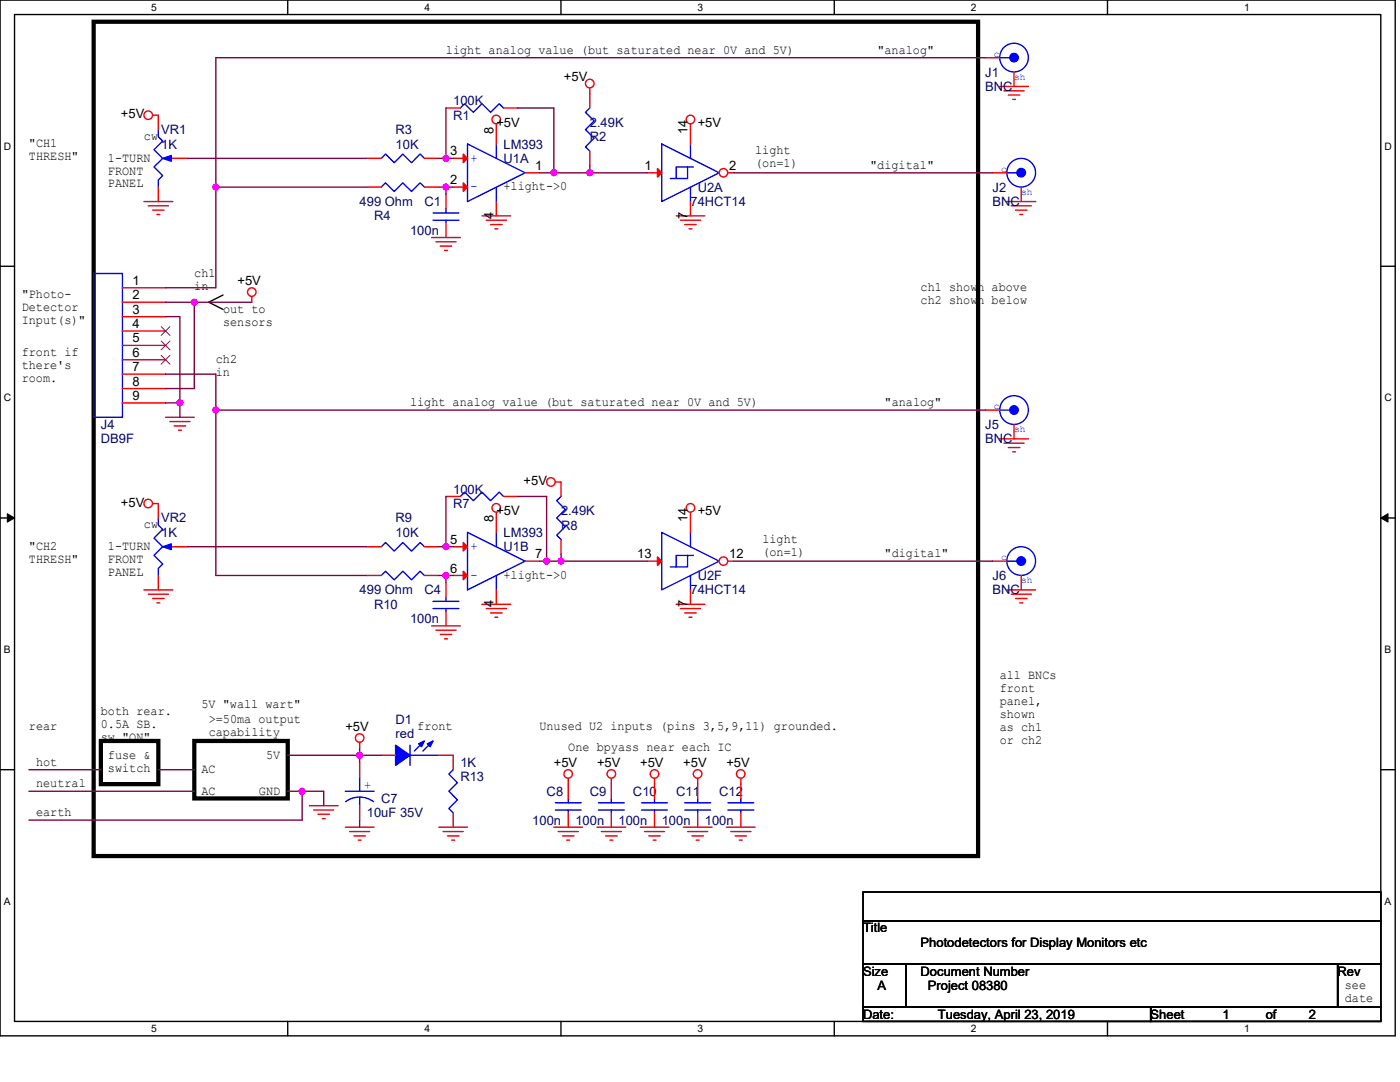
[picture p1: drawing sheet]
<svg xmlns="http://www.w3.org/2000/svg" width="279mm" height="216mm" viewBox="0 0 279 216" stroke-linecap="round" stroke-linejoin="round" font-family="sans-serif">
<path d="M0 0h278.4v206.7h-278.4zM2.9 2.9h272.7v200.9h-272.7z" fill="none" stroke="#000" stroke-width=".28"/>
<g fill="#fff">
<path d="M30.2 .3h1.1v2.3h-1.1z"/>
<path d="M30.2 204.1h1.1v2.3h-1.1z"/>
</g>
<path d="M57.4 0v2.9M57.4 203.8v2.9" fill="none" stroke="#000" stroke-width=".28"/>
<g fill="#fff">
<path d="M84.7 .3h1.1v2.3h-1.1z"/>
<path d="M84.7 204.1h1.1v2.3h-1.1z"/>
</g>
<path d="M112 0v2.9M112 203.8v2.9" fill="none" stroke="#000" stroke-width=".28"/>
<g fill="#fff">
<path d="M139.2 .3h1.2v2.3h-1.2z"/>
<path d="M139.2 204.1h1.2v2.3h-1.2z"/>
</g>
<path d="M166.5 0v2.9M166.5 203.8v2.9" fill="none" stroke="#000" stroke-width=".28"/>
<g fill="#fff">
<path d="M193.8 .3h1.1v2.3h-1.1z"/>
<path d="M193.8 204.1h1.1v2.3h-1.1z"/>
</g>
<path d="M221 0v2.9M221 203.8v2.9" fill="none" stroke="#000" stroke-width=".28"/>
<g fill="#fff">
<path d="M248.3 .3h1.1v2.3h-1.1z"/>
<path d="M248.3 204.1h1.1v2.3h-1.1z"/>
<path d="M.7 28h1.5v2.3h-1.5z"/>
<path d="M276.3 28h1.5v2.3h-1.5z"/>
<path d="M.7 78.2h1.5v2.3h-1.5z"/>
<path d="M276.3 78.2h1.5v2.3h-1.5z"/>
</g>
<path d="M0 53.1h2.9M275.6 53.1h2.8" fill="none" stroke="#000" stroke-width=".28"/>
<g fill="#fff">
<path d="M.7 128.5h1.4v2.2h-1.4z"/>
<path d="M276.3 128.5h1.4v2.2h-1.4z"/>
</g>
<path d="M0 103.4h2.9M275.6 103.4h2.8" fill="none" stroke="#000" stroke-width=".28"/>
<path d="M1.5 102.5l1.4 .9-1.4 .8zM275.6 103.4l1.4-.9v1.7z" fill="#000" stroke="#000" stroke-width=".2"/>
<g fill="#fff">
<path d="M.7 178.7h1.4v2.3h-1.4z"/>
<path d="M276.3 178.7h1.4v2.3h-1.4z"/>
</g>
<path d="M44.5 58.9l-2.8 1.4 2.8 1.4M0 153.6h2.9M275.6 153.6h2.8M172.2 178h103.4v5.7h-103.4zM172.2 183.7h103.4v8.6h-103.4zM172.2 192.3h8.6v8.6h-8.6zM180.8 192.3h86.2v8.6h-86.2zM267 192.3h8.6v8.6h-8.6zM172.2 200.9h57.4v2.9h-57.4zM229.6 200.9h46v2.9h-46z" fill="none" stroke="#000" stroke-width=".28"/>
<path d="M18.7 4.3h176.5v166.5h-176.5zM20.1 147.8h11.5v8.7h-11.5zM38.8 147.8h18.6v11.5h-18.6z" fill="none" stroke="#000" stroke-width=".85"/>
<g fill="none" stroke="#f00" stroke-width=".28">
<path d="M117.7 17.5v1.2M199.5 17.3h5.8M200.4 18.1h4M201.2 19h2.3M202.1 19.8h.6M30.5 23h1.1M90.4 31.6h2.9M90.4 37.3h2.9M99.1 24.7v4M104.8 34.5h2.9M137.8 24.7v1.2M24.4 57.4h8.6"/>
<path d="M28.7 40.2h5.8M29.6 41.1h4M30.5 41.9h2.2M31.3 42.8h.6M50.2 59.2v1.1M86.1 47.4h5.8M87 48.2h4M87.9 49.1h2.2M88.7 50h.6M96.2 43.1h5.7M97 43.9h4.1M97.9 44.8h2.3"/>
<path d="M98.8 45.7h.5M99.1 40.2v2.9M134.9 43.1h5.8M135.8 43.9h4M136.7 44.8h2.2M137.5 45.7h.6M200.9 40.2h5.8M201.8 41.1h4M202.7 41.9h2.3M203.5 42.8h.6M24.4 60.3h8.6M24.4 63.2h8.6"/>
<path d="M24.4 66h8.6M24.4 68.9h8.6M24.4 71.8h8.6M24.4 74.7h8.6M24.4 77.5h8.6M24.4 80.4h8.6M33 83.3h5.8M33.9 84.1h4M34.8 85h2.3M35.6 85.9h.6M110.8 96.2h1.2v2.9M199.5 87.6h5.8"/>
<path d="M200.4 88.4h4M201.2 89.3h2.3M202.1 90.1h.6M28.7 117.7h5.8M29.6 118.6h4M30.5 100.5h1.1v2.9M30.5 119.4h2.2M31.6 114.8v2.9M34.5 109.1h2.8M73.2 114.8h2.9M84.7 114.8h2.9M99.1 102.2v1.2"/>
<path d="M112 107.7v2.8M129.2 112h2.9M137.8 102.2v1.2M198.1 112h2.8M200.9 117.7h5.8M201.8 118.6h4M202.7 119.4h2.3M203.8 114.8v2.9M31.3 120.3h.6M86.1 124.9h5.8M87 125.8h4M87.9 126.6h2.2"/>
<path d="M88.7 127.5h.6M96.2 120.6h5.7M97 121.4h4.1M97.9 122.3h2.3M98.8 123.2h.5M134.9 120.6h5.8M135.8 121.4h4M136.7 122.3h2.2M137.5 123.2h.6M203.5 120.3h.6M71.8 148.1v1.2M113.4 155.3v4"/>
<path d="M122 155.3v4M130.6 155.3v4M139.2 155.3v4M147.8 155.3v1.2M61.7 160.8h5.8M62.6 161.6h4M63.5 162.5h2.3M64.3 163.3h.6M68.9 165.1h5.8M69.8 165.9h4M70.6 166.8h2.3M71.5 167.6h.6"/>
<path d="M87.6 165.1h5.7M88.4 165.9h4.1M89.3 166.8h2.3M90.1 167.6h.6M110.5 165.1h5.8M111.4 165.9h4M112.2 166.8h2.4M113.1 167.6h.6M113.4 162.2v2.9M119.1 165.1h5.8M120 165.9h4M120.9 166.8h2.3"/>
<path d="M121.7 167.6h.6M122 162.2v2.9M127.8 165.1h5.7M128.6 165.9h4M129.5 166.8h2.3M130.3 167.6h.6M130.6 162.2v2.9M136.4 165.1h5.7M137.2 165.9h4M138.1 166.8h2.3M138.9 167.6h.6M139.2 162.2v2.9"/>
<path d="M145 165.1h5.7M145.8 165.9h4.1M146.7 166.8h2.3M147.6 167.6h.5"/>
<circle cx="117.7" cy="16.7" r=".86"/>
<circle cx="29.6" cy="23" r=".85"/>
<circle cx="99" cy="23.8" r=".85"/>
<circle cx="137.8" cy="23.8" r=".85"/>
<circle cx="50.2" cy="58.3" r=".85"/>
<circle cx="110" cy="96.2" r=".86"/>
<circle cx="29.6" cy="100.5" r=".85"/>
<circle cx="99" cy="101.3" r=".85"/>
<circle cx="137.8" cy="101.3" r=".85"/>
<circle cx="71.8" cy="147.3" r=".85"/>
<circle cx="113.4" cy="154.4" r=".85"/>
<circle cx="122" cy="154.4" r=".85"/>
<circle cx="130.6" cy="154.4" r=".85"/>
<circle cx="139.2" cy="154.4" r=".85"/>
<circle cx="147.8" cy="154.4" r=".85"/>
</g>
<g fill="none" stroke="#00f" stroke-width=".28">
<path d="M93.3 28.7l11.5 5.8-11.5 5.7zM99.1 28.7v2.9M99.1 37.3v2.9M18.7 54.6h5.7v28.7h-5.7zM112 99.1l-.9 .8 1.7 1.7-1.7 1.8 1.7 1.7-1.7 1.7 .9 .9M31.6 103.4v1.4l.9 .8-1.8 1.8 1.8 1.7-1.8 1.7 1.8 1.7-.9 .9v1.4M33.9 109.1h.6M76.1 114.8l.8-.8 1.8 1.7 1.7-1.7 1.7 1.7 1.7-1.7 .9 .8M132.1 106.2l11.4 5.8-11.4 5.7zM137.2 110.8v2.3h-3.4M137.8 106.2v2.9M137.8 114.8v2.9"/>
<path d="M138.4 110.8h-3.5v2.3M200.9 112h2M113.4 159.3v.9M122 159.3v.9M130.6 159.3v.9M139.2 159.3v.9M110.8 160.2h5.2M110.8 161.6h5.2M113.4 161.6v.6M119.4 160.2h5.2M119.4 161.6h5.2M122 161.6v.6"/>
<path d="M128 160.2h5.2M128 161.6h5.2M130.6 161.6v.6M136.7 160.2h5.1M136.7 161.6h5.1M139.2 161.6v.6"/>
<circle cx="203.8" cy="111.9" r="2.87"/>
</g>
<g fill="#f00" stroke="#f00" stroke-width=".28">
<path d="M92.5 30.8l.8 .8-.8 .8z"/>
<path d="M92.5 36.5l.8 .8-.8 .9z"/>
<path d="M131.2 111.1l.9 .9-.9 .8z"/>
</g>
<g fill="#00f" stroke="#00f" stroke-width=".28">
<path d="M32.5 109.1l1.7-.6v1.2z" fill-rule="evenodd"/>
<circle cx="203.8" cy="112" r=".85"/>
</g>
<path d="M32.2 65.2l1.7 1.7M32.2 68.1l1.7 1.7M32.2 70.9l1.7 1.8M33.9 65.2l-1.7 1.7M33.9 68.1l-1.7 1.7M33.9 70.9l-1.7 1.8" fill="none" stroke="#804000" stroke-width=".2"/>
<circle cx="144.4" cy="112" r=".84" fill="#fff" stroke="#f00" stroke-width=".28"/>
<g fill="none" stroke="#f00" stroke-width=".28">
<path d="M117.7 18.7v2.8M196.6 11.5h2.9M202.4 14.4v2.9M31.6 37.3v2.9M31.6 23v2.9M34.5 31.6h2.8M73.2 37.3h2.9M84.7 37.3h2.9M89 21.5h2.9M100.5 21.5h2.9M117.7 30.2v2.8M129.2 34.5h2.9"/>
<path d="M196.6 81.8h2.9M202.4 84.7v2.9M73.2 109.1h2.9M84.7 109.1h2.9M89 116.3v2.8M90.4 109.1h2.9M90.4 114.8h2.9M99.1 103.4v2.8M99.1 117.7v2.9M104.8 112h2.9M137.8 117.7v2.9M137.8 103.4v2.8"/>
<path d="M145.2 112h1.2M89 122v2.9M71.8 152.1v2.9M76.1 150.7h2.9M87.6 150.7h2.8M147.8 156.5v2.8M71.8 160.8v2.8M147.8 162.2v2.9"/>
</g>
<g fill="none" stroke="#00f" stroke-width=".28">
<path d="M199.5 11.5h2M31.6 25.9v1.4l.9 .9-1.8 1.7 1.8 1.7-1.8 1.7 1.8 1.8-.9 .8v1.4M33.9 31.6h.6M76.1 37.3l.8-.8 1.8 1.7 1.7-1.7 1.7 1.7 1.7-1.7 .9 .8M91.9 21.5l.8-.8 1.8 1.7 1.7-1.7 1.7 1.7 1.7-1.7 .9 .8M117.7 21.5l-.9 .9 1.8 1.7-1.8 1.8 1.8 1.7-1.8 1.7 .9 .9M132.1 28.7l11.4 5.8-11.4 5.7zM137.2 33.3v2.3h-3.4M137.8 28.7v2.9M137.8 37.3v2.9M138.4 33.3h-3.5v2.3M199.5 81.8h2"/>
<path d="M76.1 109.1l.8-.9 1.8 1.8 1.7-1.8 1.7 1.8 1.7-1.8 .9 .9M86.4 120h5.2M89 119.1v.9M93.3 106.2l11.5 5.8-11.5 5.7zM99.1 106.2v2.9M99.1 114.8v2.9M86.4 121.4h5.2M89 121.4v.6M68.9 157.9h5.8M69 160a4.6 4.6 0 0 1 5.5 0M71.8 159v1.8M71.8 155v2.9"/>
<path d="M81.8 148.7v4M81.8 150.7h5.8M84.4 148.1l-1.7 1.8M86.1 148.1l-1.7 1.8M147.8 159.3v.9M145.3 160.2h5.1M145.3 161.6h5.1M147.8 161.6v.6"/>
<circle cx="202.4" cy="11.5" r="2.86"/>
<circle cx="202.4" cy="81.8" r="2.86"/>
</g>
<g fill="#00f" stroke="#00f" stroke-width=".28">
<path d="M79 148.7l2.8 2-2.8 2z" fill-rule="evenodd"/>
<path d="M85.3 148.4l1.1-.6-.5 1.2z" fill-rule="evenodd"/>
<path d="M83.5 148.4l1.2-.6-.6 1.2z" fill-rule="evenodd"/>
<path d="M32.5 31.6l1.7-.6v1.2z" fill-rule="evenodd"/>
<circle cx="202.4" cy="11.5" r=".85"/>
<circle cx="202.4" cy="81.8" r=".85"/>
</g>
<g fill="#f00" stroke="#f00" stroke-width=".28">
<path d="M92.5 108.2l.8 .9-.8 .8z"/>
<path d="M92.5 114l.8 .8-.8 .9z"/>
<path d="M131.2 33.6l.9 .9-.9 .8z"/>
</g>
<circle cx="144.4" cy="34.5" r=".84" fill="#fff" stroke="#f00" stroke-width=".28"/>
<g fill="none" stroke="#f00" stroke-width=".28">
<path d="M73.2 31.6h2.9M84.7 31.6h2.9M89 38.8v2.9M137.8 25.9v2.8M145.2 34.5h1.2M198.1 34.5h2.8M203.8 37.3v2.9M89 44.5v2.9M137.8 40.2v2.9M89 99.1h2.9M100.5 99.1h2.9M90.4 150.7v2.9"/>
<path d="M90.4 162.2v2.9"/>
</g>
<g fill="none" stroke="#00f" stroke-width=".28">
<path d="M76.1 31.6l.8-.9 1.8 1.8 1.7-1.8 1.7 1.8 1.7-1.8 .9 .9M200.9 34.5h2M86.4 42.5h5.2M86.4 43.9h5.2M89 41.7v.8M89 43.9v.6M91.9 99.1l.8-.9 1.8 1.7 1.7-1.7 1.7 1.7 1.7-1.7 .9 .9M90.4 153.6l-.8 .9 1.7 1.7-1.7 1.7 1.7 1.7-1.7 1.7 .8 .9"/>
<circle cx="203.8" cy="34.5" r="2.87"/>
</g>
<circle cx="203.8" cy="34.5" r=".85" fill="#00f" stroke="#00f" stroke-width=".28"/>
<g fill="none" stroke="#800040" stroke-width=".28">
<path d="M196.6 11.5h-153.5v25.8M37.3 31.6h35.9M43.1 37.3v20.1h-10.1M43.1 37.3h30.1M87.6 37.3h1.4v1.5M87.6 31.6h1.4M89 21.5v10.1M89 37.3h1.4M89 31.6h1.4M103.4 21.5h7.1v13M107.7 34.5h2.8M110.5 34.5h7.2"/>
<path d="M117.7 34.5h11.5M117.7 33v1.5M146.4 34.5h51.7M33 60.3h5.8M33 63.2h2.9v17.2M33 74.7h10.1v7.1M38.8 60.3v17.2h-5.8M38.8 60.3h11.4M33 80.4h2.9v2.9M43.1 81.8h153.5M43.1 81.8v33h30.1M89 99.1v10"/>
<path d="M103.4 99.1h5.7v12.9M37.3 109.1h35.9M87.6 114.8h1.4v1.5M87.6 109.1h1.4M89 114.8h1.4M89 109.1h1.4M107.7 112h1.4M109.1 112h2.9M112 112h17.2M112 110.5v1.5M146.4 112h51.7M5.8 157.9h33"/>
<path d="M5.8 153.6h14.3M31.6 153.6h7.2M57.4 157.9h2.9M60.3 157.9v5.7h-54.5M60.3 157.9h4.3v2.9M71.8 149.3v2.8M76.1 150.7h-18.7M71.8 163.6v1.5"/>
</g>
<g fill="#f0f" stroke="#f0f" stroke-width=".28">
<circle cx="38.8" cy="60.3" r=".57"/>
<circle cx="35.9" cy="80.4" r=".57"/>
<circle cx="43.1" cy="81.8" r=".57"/>
<circle cx="60.3" cy="157.9" r=".57"/>
<circle cx="71.8" cy="150.7" r=".57"/>
<circle cx="89" cy="114.8" r=".57"/>
<circle cx="89" cy="109.1" r=".57"/>
<circle cx="109.1" cy="112" r=".57"/>
<circle cx="112" cy="112" r=".57"/>
<circle cx="89" cy="37.3" r=".57"/>
<circle cx="89" cy="31.6" r=".57"/>
<circle cx="110.5" cy="34.5" r=".57"/>
<circle cx="117.7" cy="34.5" r=".57"/>
<circle cx="43.1" cy="37.3" r=".57"/>
</g>
<g font-size="2.6">
<text x="89" y="10.7">light analog value (but saturated near 0V and 5V)</text>
<text x="175.1" y="10.7">&quot;analog&quot;</text>
<text x="112.5" y="16.1">+5V</text>
<text x="24.1" y="23.6">+5V</text>
<text x="5.8" y="29.4">&quot;CH1</text>
<text x="28.7" y="27.9">cw</text>
<text x="98.5" y="26.7" transform="rotate(-90 98.5 26.7)">8</text>
<text x="99.1" y="25.3">+5V</text>
<text x="137.2" y="26.7" transform="rotate(-90 137.2 26.7)">14</text>
<text x="139.2" y="25.3">+5V</text>
<text x="5.8" y="32">THRESH&quot;</text>
<text x="21.5" y="32.2">1-TURN</text>
<text x="21.5" y="34.8">FRONT</text>
<text x="89.9" y="31">3</text>
<text x="106.8" y="33.9">1</text>
<text x="128.6" y="33.9">1</text>
<text x="145.5" y="33.9">2</text>
<text x="150.7" y="30.8">light</text>
<text x="150.7" y="33.4">(on=1)</text>
<text x="173.7" y="33.7">&quot;digital&quot;</text>
<text x="21.5" y="37.4">PANEL</text>
<text x="89.9" y="36.7">2</text>
<text x="100.5" y="38">+light-&gt;0</text>
<text x="98.5" y="43.7" transform="rotate(-90 98.5 43.7)">4</text>
<text x="137.2" y="43.7" transform="rotate(-90 137.2 43.7)">7</text>
<text x="4.3" y="59.5">&quot;Photo-</text>
<text x="26.4" y="56.8">1</text>
<text x="26.4" y="59.7">2</text>
<text x="38.8" y="55.2">ch1</text>
<text x="38.8" y="57.8">in</text>
<text x="47.4" y="56.9">+5V</text>
<text x="183.7" y="58.1">ch1 shown above</text>
<text x="4.3" y="62.1">Detector</text>
<text x="4.3" y="64.7">Input(s)&quot;</text>
<text x="26.4" y="62.6">3</text>
<text x="26.4" y="65.4">4</text>
<text x="44.5" y="62.4">out to</text>
<text x="44.5" y="65">sensors</text>
<text x="183.7" y="60.7">ch2 shown below</text>
<text x="4.3" y="71">front if</text>
<text x="26.4" y="68.3">5</text>
<text x="26.4" y="71.2">6</text>
<text x="4.3" y="73.6">there's</text>
<text x="4.3" y="76.2">room.</text>
<text x="26.4" y="74.1">7</text>
<text x="26.4" y="76.9">8</text>
<text x="43.1" y="72.4">ch2</text>
<text x="43.1" y="75">in</text>
<text x="26.4" y="79.8">9</text>
<text x="81.8" y="81">light analog value (but saturated near 0V and 5V)</text>
<text x="176.6" y="81">&quot;analog&quot;</text>
<text x="24.1" y="101.1">+5V</text>
<text x="104.5" y="96.8">+5V</text>
<text x="28.7" y="105.4">cw</text>
<text x="98.5" y="104.2" transform="rotate(-90 98.5 104.2)">8</text>
<text x="99.1" y="102.8">+5V</text>
<text x="137.2" y="104.2" transform="rotate(-90 137.2 104.2)">14</text>
<text x="139.2" y="102.8">+5V</text>
<text x="5.8" y="109.7">&quot;CH2</text>
<text x="5.8" y="112.3">THRESH&quot;</text>
<text x="21.5" y="109.7">1-TURN</text>
<text x="21.5" y="112.3">FRONT</text>
<text x="89.9" y="108.5">5</text>
<text x="106.8" y="111.4">7</text>
<text x="127.2" y="111.4">13</text>
<text x="145.5" y="111.4">12</text>
<text x="152.1" y="108.3">light</text>
<text x="152.1" y="110.9">(on=1)</text>
<text x="176.6" y="111.2">&quot;digital&quot;</text>
<text x="21.5" y="114.9">PANEL</text>
<text x="89.9" y="114.2">6</text>
<text x="100.5" y="115.5">+light-&gt;0</text>
<text x="98.5" y="121.2" transform="rotate(-90 98.5 121.2)">4</text>
<text x="137.2" y="121.2" transform="rotate(-90 137.2 121.2)">7</text>
<text x="199.5" y="135.6">all BNCs</text>
<text x="20.1" y="142.7">both rear.</text>
<text x="40.2" y="141.3">5V &quot;wall wart&quot;</text>
<text x="199.5" y="138.2">front</text>
<text x="199.5" y="140.7">panel,</text>
<text x="199.5" y="143.3">shown</text>
<text x="5.8" y="145.6">rear</text>
<text x="20.1" y="145.3">0.5A SB.</text>
<text x="20.1" y="147.9">sw &quot;ON&quot;</text>
<text x="41.7" y="144.2">&gt;=50ma output</text>
<text x="41.7" y="146.8">capability</text>
<text x="68.9" y="145.9">+5V</text>
<text x="83.3" y="145.6">front</text>
<text x="107.7" y="145.6">Unused U2 inputs (pins 3,5,9,11) grounded.</text>
<text x="113.4" y="149.9">One bpyass near each IC</text>
<text x="199.5" y="145.9">as ch1</text>
<text x="199.5" y="148.5">or ch2</text>
<text x="7.2" y="152.8">hot</text>
<text x="21.5" y="151.4">fuse &amp;</text>
<text x="21.5" y="153.9">switch</text>
<text x="40.2" y="154.2">AC</text>
<text x="53.1" y="151.4">5V</text>
<text x="110.5" y="153">+5V</text>
<text x="119.1" y="153">+5V</text>
<text x="127.8" y="153">+5V</text>
<text x="136.4" y="153">+5V</text>
<text x="145" y="153">+5V</text>
<text x="7.2" y="157.1">neutral</text>
<text x="40.2" y="158.5">AC</text>
<text x="51.7" y="158.5">GND</text>
<text x="7.2" y="162.8">earth</text>
<text x="172.2" y="186.1">Title</text>
<text x="183.7" y="188.9">Photodetectors for Display Monitors etc</text>
<text x="172.2" y="194.7">Size</text>
<text x="175.1" y="197.5">A</text>
<text x="183.7" y="194.7">Document Number</text>
<text x="185.2" y="197.5">Project 08380</text>
<text x="267" y="194.7">Rev</text>
<text x="268.4" y="197.3">see</text>
<text x="172.2" y="203.3">Date:</text>
<text x="187.2" y="203.3">Tuesday, April 23, 2019</text>
<text x="229.6" y="203.3">Sheet</text>
<text x="244" y="203.3">1</text>
<text x="252.6" y="203.3">of</text>
<text x="261.2" y="203.3">2</text>
<text x="268.4" y="199.9">date</text>
</g>
<g font-size="2.6" fill="#000080">
<text x="196.6" y="15.3">J1</text>
<text x="90.4" y="23.9">R1</text>
<text x="90.4" y="21">100K</text>
<text x="196.6" y="18.1">BNC</text>
<text x="32.2" y="26.8">VR1</text>
<text x="32.2" y="29.6">1K</text>
<text x="79" y="26.8">R3</text>
<text x="79" y="29.6">10K</text>
<text x="100.5" y="29.6">LM393</text>
<text x="117.7" y="28.2">R2</text>
<text x="117.7" y="25.3">2.49K</text>
<text x="100.5" y="32.5">U1A</text>
<text x="71.8" y="41.1">499 Ohm</text>
<text x="84.7" y="41.1">C1</text>
<text x="137.8" y="41.1">74HCT14</text>
<text x="139.2" y="38.2">U2A</text>
<text x="198.1" y="38.2">J2</text>
<text x="198.1" y="41.1">BNC</text>
<text x="74.7" y="44">R4</text>
<text x="81.8" y="46.8">100n</text>
<text x="20.1" y="85.6">J4</text>
<text x="20.1" y="88.5">DB9F</text>
<text x="196.6" y="85.6">J5</text>
<text x="196.6" y="88.5">BNC</text>
<text x="90.4" y="101.4">R7</text>
<text x="90.4" y="98.5">100K</text>
<text x="32.2" y="104.2">VR2</text>
<text x="32.2" y="107.1">1K</text>
<text x="79" y="104.2">R9</text>
<text x="79" y="107.1">10K</text>
<text x="100.5" y="107.1">LM393</text>
<text x="112" y="105.7">R8</text>
<text x="112" y="102.8">2.49K</text>
<text x="100.5" y="110">U1B</text>
<text x="71.8" y="118.6">499 Ohm</text>
<text x="84.7" y="118.6">C4</text>
<text x="137.8" y="118.6">74HCT14</text>
<text x="139.2" y="115.7">U2F</text>
<text x="198.1" y="115.7">J6</text>
<text x="198.1" y="118.6">BNC</text>
<text x="74.7" y="121.5">R10</text>
<text x="81.8" y="124.3">100n</text>
<text x="79" y="144.4">D1</text>
<text x="79" y="147.3">red</text>
<text x="91.9" y="155.9">R13</text>
<text x="91.9" y="153">1K</text>
<text x="76.1" y="160.2">C7</text>
<text x="109.1" y="158.8">C8</text>
<text x="117.7" y="158.8">C9</text>
<text x="126.3" y="158.8">C10</text>
<text x="134.9" y="158.8">C11</text>
<text x="143.5" y="158.8">C12</text>
<text x="73.2" y="163.1">10uF 35V</text>
<text x="106.2" y="164.5">100n</text>
<text x="114.8" y="164.5">100n</text>
<text x="123.4" y="164.5">100n</text>
<text x="132.1" y="164.5">100n</text>
<text x="140.7" y="164.5">100n</text>
</g>
<g font-size="2.6" fill="#00f">
<text x="93.9" y="32.2">+</text>
<text x="93.9" y="38">-</text>
<text x="93.9" y="109.7">+</text>
<text x="93.9" y="115.5">-</text>
<text x="72.6" y="157.4">+</text>
</g>
<g font-size="2">
<text x="30.2" y="2.2">5</text>
<text x="84.7" y="2.2">4</text>
<text x="139.2" y="2.2">3</text>
<text x="193.8" y="2.2">2</text>
<text x="248.3" y="2.2">1</text>
<text x=".7" y="29.8">D</text>
<text x="276.3" y="29.8">D</text>
<text x=".7" y="80.1">C</text>
<text x="276.3" y="80.1">C</text>
<text x=".7" y="130.3">B</text>
<text x="276.3" y="130.3">B</text>
<text x=".7" y="180.5">A</text>
<text x="276.3" y="180.5">A</text>
<text x="30.2" y="206">5</text>
<text x="84.7" y="206">4</text>
<text x="139.2" y="206">3</text>
<text x="193.8" y="206">2</text>
<text x="248.3" y="206">1</text>
</g>
<g font-size="2" fill="#00f">
<text x="198.4" y="11.4">c</text>
<text x="202.4" y="16">sh</text>
<text x="199.8" y="34.3">c</text>
<text x="203.8" y="38.9">sh</text>
<text x="198.4" y="81.7">c</text>
<text x="202.4" y="86.3">sh</text>
<text x="199.8" y="111.8">c</text>
<text x="203.8" y="116.4">sh</text>
</g>
</svg>
